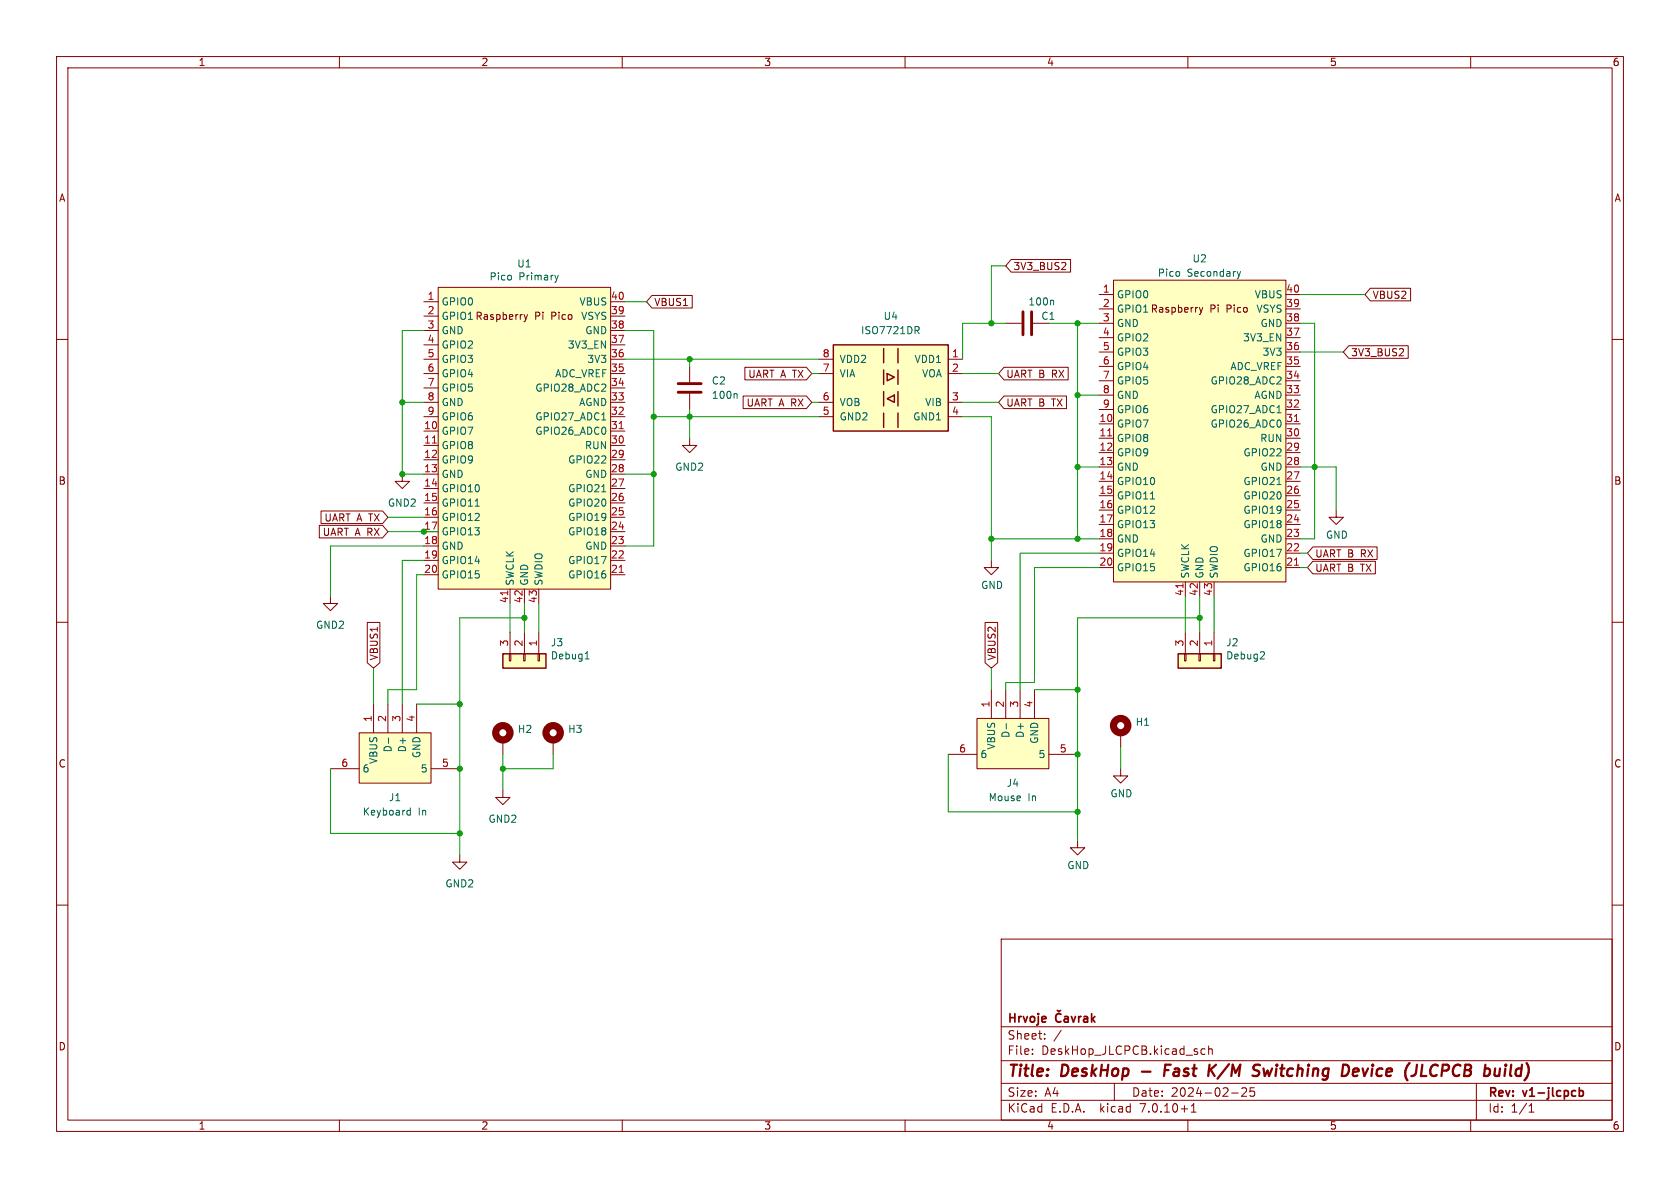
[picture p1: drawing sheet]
<svg xmlns="http://www.w3.org/2000/svg" width="297mm" height="210mm" viewBox="0 0 297 210" stroke-linecap="round" stroke-linejoin="round" font-family="sans-serif">
<g fill="none" stroke="#840000" stroke-width=".18">
<path d="M10 10h277v190h-277zM12 12h273v186h-273zM60 10v2M110 10v2M160 10v2M210 10v2M260 10v2M10 60h2M74.9 53.3h2.6M74.9 55.9h2.6M74.9 58.4h2.6M77.5 50.8h30.4v53.3h-30.4z"/>
<path d="M92.6 55.6l.4 .9M93 56.5l-.4 .4M93.3 55.6l-.3 .9M107.9 53.3h2.6M107.9 55.9h2.6M107.9 58.4h2.6M115.3 52.2h7.1v2.3h-7.1l-1-1.2zM177.8 57.2h2.8M178.8 45.9h10.5v2.2h-10.5l-1-1.1zM182.6 57.2h2.8M188.3 46.5l.1 .1v.3l-.8 .8h.8M194.3 52.1h2.5"/>
<path d="M194.3 54.6h2.5M194.3 57.2h2.5M194.3 59.7h2.5M196.8 49.5h30.5v53.4h-30.5zM212 54.3l.3 .9M212.3 55.2l-.3 .4M212.6 54.3l-.3 .9M227.3 52.1h2.6M227.3 54.6h2.6M227.3 57.2h2.6M227.3 59.7h2.6M242.3 51h7.1v2.2h-7.1l-1-1.1z"/>
<path d="M285 60h2M74.9 76.2h2.6M74.9 78.7h2.6M74.9 73.7h2.6M74.9 71.1h2.6M74.9 68.6h2.6M74.9 66h2.6M74.9 63.5h2.6M74.9 61h2.6M107.9 76.2h2.6M107.9 78.7h2.6M107.9 73.7h2.6"/>
<path d="M107.9 71.1h2.6M107.9 68.6h2.6M107.9 66h2.6M107.9 63.5h2.6M107.9 61h2.6M121.9 77.5v1.2h1.3l-1.3 1.3-1.3-1.3h1.3M121.9 64.8v2.8M121.9 69.6v2.8M131.4 70h11.2l.9 1.1-.9 1.1h-11.2zM131.7 64.9h10.9l.9 1.1-.9 1.2h-10.9zM144.8 73.7h2.5M144.8 71.1h2.5"/>
<path d="M144.8 66h2.5M144.8 63.5h2.5M167.6 73.7h2.6M167.6 71.1h2.6M167.6 66h2.6M167.6 63.5h2.6M177.5 70h11v2.2h-11l-1-1.1zM177.5 64.9h11.3v2.3h-11.3l-1-1.2zM194.3 74.9h2.5M194.3 77.5h2.5M194.3 72.4h2.5M194.3 69.9h2.5"/>
<path d="M194.3 67.3h2.5M194.3 64.8h2.5M194.3 62.2h2.5M227.3 74.9h2.6M227.3 77.5h2.6M227.3 72.4h2.6M227.3 69.9h2.6M227.3 67.3h2.6M227.3 64.8h2.6M227.3 62.2h2.6M238.4 61.1h10.6v2.2h-10.6l-.9-1.1zM248 61.7l.1 .2v.3l-.8 .7h.8"/>
<path d="M56.5 92.9h11.1l1 1.1-1 1.1h-11.1zM56.8 90.3h10.8l1 1.1-1 1.2h-10.8zM71.1 83.8v1.3h-1.3l1.3 1.3 1.3-1.3h-1.3M74.9 81.3h2.6M74.9 83.8h2.6M74.9 86.4h2.6M74.9 88.9h2.6M74.9 91.4h2.6M74.9 94h2.6M74.9 96.5h2.6M74.9 99.1h2.6M107.9 81.3h2.6"/>
<path d="M107.9 83.8h2.6M107.9 86.4h2.6M107.9 88.9h2.6M107.9 91.4h2.6M107.9 94h2.6M107.9 96.5h2.6M107.9 99.1h2.6M175.3 99.1v1.2h1.2l-1.2 1.3-1.3-1.3h1.3M194.3 80h2.5M194.3 82.6h2.5M194.3 85.1h2.5M194.3 87.6h2.5"/>
<path d="M194.3 90.2h2.5M194.3 92.7h2.5M194.3 95.3h2.5M194.3 97.8h2.5M227.3 80h2.6M227.3 82.6h2.6M227.3 85.1h2.6M227.3 87.6h2.6M227.3 90.2h2.6M227.3 92.7h2.6M227.3 95.3h2.6M227.3 97.8h2.6"/>
<path d="M232.1 96.7h11.4v2.2h-11.4l-1-1.1zM232.1 99.2h11v2.2h-11l-1-1.1zM236.2 90.2v1.2h1.3l-1.3 1.3-1.3-1.3h1.3M10 110h2M58.4 105.4v1.3h-1.3l1.3 1.3 1.3-1.3h-1.3M64.9 110h2.3v7.2l-1.2 .9-1.1-.9zM74.9 101.6h2.6M90 115.6h.3v1.2h-.3zM90.2 104.1v2.6M90.2 111.8v3.8M92.6 115.6h.2v1.2h-.2zM92.7 104.1v2.6"/>
<path d="M92.7 111.8v3.8M95.1 115.6h.3v1.2h-.3zM95.2 104.1v2.6M95.2 111.8v3.8M107.9 101.6h2.6M174.1 110h2.3v7.2l-1.1 .9-1.2-.9zM194.3 100.3h2.5M209.4 115.6h.3v1.2h-.3zM209.5 102.9v2.5M209.5 111.8v3.8M212 115.6h.2v1.2h-.2zM212.1 102.9v2.5"/>
<path d="M212.1 111.8v3.8M214.5 115.6h.3v1.2h-.3zM214.6 102.9v2.5M214.6 111.8v3.8M227.3 100.3h2.6M285 110h2M58.4 135.9h5.1M63.5 129.5h12.7v8.9h-12.7zM66 124.5v5M68.6 124.5v5M71.1 124.5v5M73.7 124.5v5"/>
<path d="M76.2 135.9h5.1M88.9 139.7v1.3h-1.3l1.3 1.2 1.3-1.2h-1.3M88.9 130.8v2.6M97.8 130.8v2.6M167.6 133.4h5.1M172.7 127h12.7v8.9h-12.7zM175.3 121.9v5.1M177.8 121.9v5.1M180.3 121.9v5.1M182.9 121.9v5.1M185.4 133.4h5.1M198.1 135.9v1.3h1.3l-1.3 1.2-1.3-1.2h1.3"/>
<path d="M198.1 129.5v2.6M10 160h2M81.3 151.1v1.3h-1.3l1.3 1.3 1.2-1.3h-1.2M190.5 148.6v1.3h1.3l-1.3 1.2-1.3-1.2h1.3M285 160h2M177 166h108v32h-108zM60 198v2M110 198v2M160 198v2M177 194.5h108M177 191.5h108M177 187.5h108"/>
<path d="M177 181.5h108M182.5 186.3v.1M182.5 185.5v.1M184.7 183.6v.1M184.7 182.8v.1M187.6 182.1l-1.3 2M197 191.5v3M210 198v2M210.6 196.6h.9M210.6 195.5l.4-.4v1.5M213 185.5l-.4-.1-.3 .3v.4l.2 .2h.5M213.7 185.5l.2-.1 .3 .1 .1 .9"/>
<path d="M213.7 184.9v1.5M217.7 193.2h1.2M219.5 192.4l.6-.1 .2 .1 .1 .3-.9 1.1h.9M221.7 192.3h-.7v.7l.2-.1h.5l.1 .3-.1 .5-.2 .1-.5-.1M260 198v2M261 191.5v6.5M270.3 196.6h.9M270.5 195.5h-.2M270.7 195.1v1.5"/>
</g>
<g fill="none" stroke="#840000" stroke-width=".3">
<path d="M186.9 178.6l.3 .2 .3-.2M187.6 179.3a.6 .6 0 0 0-.8 0 .6 .6 0 0 0-.2 .7 .56 .56 0 0 0 .3 .6 .56 .56 0 0 0 .7-.1M188.2 179.8h.6v.9M189.4 179.7l.4 1 .3-1M190.7 179.7v1M191.1 179.7l-.3 .1-.1 .2M191.6 179.8h.6l.1 .9M193 179.2v1.5M193.6 179.7l-.6 .6M188.8 180l-.5 .1a.29 .29 0 0 0-.2 .3 .29 .29 0 0 0 .2 .3l.5-.1M192.3 180l-.5 .1a.29 .29 0 0 0-.3 .3 .29 .29 0 0 0 .3 .3l.5-.1M193.1 180.1l.5 .6"/>
<path d="M279.2 192.3v1.5M279.2 192.9l.4-.1 .3 .3v.4l-.1 .2h-.6"/>
</g>
<path d="M201.9 189.4h1.5M205.9 189.2h.7M207 188.2h-1l-.2 2M214 189.1l.7 1.1M215 188.2l-1.3 1.2M217.3 188.1l-2.1 2.6M222 188.2l.8 .1M222.3 189.3a.46 .46 0 0 1 .3 .4 .46 .46 0 0 1-.2 .4M223.4 188.9l.2 1.3 .5-.9M239.2 189.5l1-.1-.1-.4-.5-.1-.4 .3v.9l.2 .1 .6-.1M251.5 188.2l-.3 2h1M267.2 188.2l-.2 1.7 .2 .3" fill="none" stroke="#840000" stroke-width=".4"/>
<g fill="#ffffc2" stroke="#ffffc2" stroke-width=".18">
<path d="M208.3 115.6h7.6v2.5h-7.6z"/>
<path d="M63.5 129.5h12.7v8.9h-12.7z"/>
<path d="M88.9 115.6h7.6v2.5h-7.6z"/>
<path d="M196.8 49.5h30.5v53.4h-30.5z"/>
<path d="M172.7 127h12.7v8.9h-12.7z"/>
<path d="M77.5 50.8h30.4v53.3h-30.4z"/>
<path d="M147.3 61h20.3v15.2h-20.3z"/>
</g>
<g fill="none" stroke="#840000" stroke-width=".25">
<path d="M147.3 61h20.3v15.2h-20.3zM156.2 61.6v2.5M156.2 65.4v2.5M156.2 69.2v2.6M156.2 73v2.6M156.8 70.5l1.3-.6v1.2zM156.8 66l1.3 .7-1.3 .6zM158.7 61.6v2.5M158.7 65.4v2.5M158.7 69.2v2.6M158.7 73v2.6M88.9 115.6h7.6v2.5h-7.6z"/>
<path d="M208.3 115.6h7.6v2.5h-7.6z"/>
</g>
<g fill="none" stroke="#006464" stroke-width=".18">
<path d="M98.7 48.7l-.3 .8M161.8 57.7h.5l.2 .3-.1 .3-.6 .1M162.1 58.4l.4 .6M186.1 53.1l.2 .2v.6M218.7 48l.3 .8M219 48.8l-.1 .3M219.3 48l-.3 .8M106.4 74.2h.7M130.1 69.6l.2 .2v.6M225.8 73h.7M84 89.5h.7M106.4 86.9h.7"/>
<path d="M203.4 88.2h.7M225.8 85.7h.7M103.4 116.5h.8M103.7 115.4l.1-.2v1.3M223.3 115.2l.2 .3v.3l-.7 .7h.7M68.7 130.5v.9M177.9 127.9v1M72.1 144h.4M72.1 143.3h.4M72.5 142.8v1.3"/>
</g>
<path d="M76.4 78.3h.8M109.5 75.8h.7M195.8 77.1h.7M228.8 74.5h.8M228.8 99.9h.8M89.8 104.4v.8M109.5 101.2h.7M209.1 103.2v.7" fill="none" stroke="#a90000" stroke-width=".18"/>
<g fill="none" stroke="#840000" stroke-width="1.3">
<circle cx="88.9" cy="129.5" r="1.27"/>
<circle cx="97.8" cy="129.5" r="1.27"/>
<circle cx="198.1" cy="128.3" r="1.27"/>
</g>
<path d="M180.8 55.1v4.1M182.4 55.1v4.1M119.9 69.3h4.1M119.9 67.8h4.1" fill="none" stroke="#840000" stroke-width=".51"/>
<g fill="none" stroke="#009600" stroke-width=".18">
<path d="M74.9 58.4h-3.8v25.4h3.8M110.5 53.3h3.8M110.5 58.4h5.1v38.1h-5.1M177.8 47h-2.5v10.2M177.8 57.2h-7.6v6.3M185.4 57.2h8.9M190.5 57.2v38.1M229.9 57.2h2.5v38.1h-2.5M229.9 52.1h11.4M71.1 71.1h3.8M110.5 63.5h34.3M115.6 73.7h29.2"/>
<path d="M121.9 63.5v1.3M121.9 72.4v5.1M143.5 71.1h1.3M143.5 66h1.3M170.2 73.7h5.1v25.4M170.2 71.1h6.3M170.2 66h6.3M190.5 69.9h3.8M229.9 62.2h7.6M68.6 91.4h6.3M68.6 94h8.9M74.9 96.5h-16.5v8.9"/>
<path d="M74.9 99.1h-3.8v25.4M110.5 83.8h5.1M175.3 95.3h19M190.5 82.6h3.8M194.3 97.8h-14v24.1M229.9 97.8h1.2M229.9 82.6h6.3v7.6M66 118.1v6.4M74.9 101.6h-1.2v20.3h-5.1v2.6M90.2 106.7v5.1M92.7 109.2h-11.4v41.9M92.7 106.7v5.1"/>
<path d="M95.2 106.7v5.1M175.3 118.1v3.8M194.3 100.3h-11.4v20.4h-5.1v1.2M209.5 105.4v6.4M212.1 109.2h-21.6v39.4M212.1 105.4v6.4M214.6 105.4v6.4M229.9 100.3h1.2M58.4 135.9v11.4h22.9M73.7 124.5h7.6M88.9 133.4v6.3M97.8 133.4v2.5h-8.9"/>
<path d="M167.6 133.4v10.1h22.9M182.9 121.9h7.6M198.1 132.1v3.8"/>
</g>
<g fill="#009600" stroke="#009600" stroke-width=".18">
<circle cx="190.5" cy="133.4" r=".46"/>
<circle cx="190.5" cy="121.9" r=".46"/>
<circle cx="190.5" cy="95.3" r=".46"/>
<circle cx="212.1" cy="109.2" r=".46"/>
<circle cx="190.5" cy="143.5" r=".46"/>
<circle cx="92.7" cy="109.2" r=".46"/>
<circle cx="88.9" cy="135.9" r=".46"/>
<circle cx="81.3" cy="124.5" r=".46"/>
<circle cx="74.9" cy="94" r=".46"/>
<circle cx="81.3" cy="147.3" r=".46"/>
<circle cx="81.3" cy="135.9" r=".46"/>
<circle cx="71.1" cy="71.1" r=".46"/>
<circle cx="71.1" cy="83.8" r=".46"/>
<circle cx="115.6" cy="83.8" r=".46"/>
<circle cx="121.9" cy="63.5" r=".46"/>
<circle cx="115.6" cy="73.7" r=".46"/>
<circle cx="121.9" cy="73.7" r=".46"/>
<circle cx="190.5" cy="82.6" r=".46"/>
<circle cx="190.5" cy="69.9" r=".46"/>
<circle cx="175.3" cy="95.3" r=".46"/>
<circle cx="175.3" cy="57.2" r=".46"/>
<circle cx="232.4" cy="82.6" r=".46"/>
<circle cx="190.5" cy="57.2" r=".46"/>
</g>
<g font-size="2.8" fill="#840000">
<text x="178" y="190.9">Title:</text>
<text x="187.7" y="190.9">DeskHop</text>
<text x="207.4" y="190.9">Fast</text>
<text x="216.1" y="190.9">K/M</text>
<text x="224.8" y="190.9">Switching</text>
<text x="241.3" y="190.9">Device</text>
<text x="253.2" y="190.9">(JLCPCB</text>
<text x="268" y="190.9">build)</text>
</g>
<g font-size="2.1" fill="#840000">
<text x="178" y="184">Sheet:</text>
<text x="178" y="181.2">Hrvoje</text>
<text x="178" y="186.7">File:</text>
<text x="184.1" y="186.7">DeskHop_JLCPCB.kicad_sch</text>
<text x="178" y="196.9">KiCad</text>
<text x="178" y="194.1">Size:</text>
<text x="184.7" y="194.1">A4</text>
<text x="185.7" y="196.9">E.D.A.</text>
<text x="194.6" y="196.9">kicad</text>
<text x="200" y="194.1">Date:</text>
<text x="201.8" y="196.9">7.0.10+1</text>
<text x="207" y="194.1">2024-02-25</text>
<text x="263" y="194.3">Rev:</text>
<text x="263" y="196.9">Id:</text>
<text x="267.1" y="196.9">1/1</text>
<text x="269.4" y="194.3">v1-jlcpcb</text>
</g>
<g font-size="1.8" fill="#840000">
<text x="35" y="11.9">1</text>
<text x="85" y="11.9">2</text>
<text x="135" y="11.9">3</text>
<text x="185" y="11.9">4</text>
<text x="235" y="11.9">5</text>
<text x="285" y="11.9">6</text>
<text x="10.3" y="35.9">A</text>
<text x="285.3" y="35.9">A</text>
<text x="179.1" y="47.9">3V3_BUS2</text>
<text x="242.6" y="53">VBUS2</text>
<text x="94.5" y="56.8">Pi</text>
<text x="97.6" y="56.8">Pico</text>
<text x="115.6" y="54.3">VBUS1</text>
<text x="213.9" y="55.5">Pi</text>
<text x="217" y="55.5">Pico</text>
<text x="238.8" y="63.2">3V3_BUS2</text>
<text x="132.2" y="67">UART A TX</text>
<text x="177.8" y="67">UART B</text>
<text x="186.1" y="67">RX</text>
<text x="131.9" y="72.1">UART A RX</text>
<text x="177.8" y="72.1">UART B</text>
<text x="186.1" y="72.1">TX</text>
<text x="10.3" y="85.9">B</text>
<text x="285.3" y="85.9">B</text>
<text x="56.9" y="94.9">UART A RX</text>
<text x="57.2" y="92.4">UART A TX</text>
<text x="232.4" y="98.7">UART B</text>
<text x="232.4" y="101.3">UART B</text>
<text x="240.7" y="98.7">RX</text>
<text x="240.7" y="101.3">TX</text>
<text x="67" y="116.8" transform="rotate(-90 67 116.8)">VBUS1</text>
<text x="176.2" y="116.8" transform="rotate(-90 176.2 116.8)">VBUS2</text>
<text x="10.3" y="135.9">C</text>
<text x="285.3" y="135.9">C</text>
<text x="10.3" y="185.9">D</text>
<text x="285.3" y="185.9">D</text>
<text x="35" y="199.9">1</text>
<text x="85" y="199.9">2</text>
<text x="135" y="199.9">3</text>
<text x="185" y="199.9">4</text>
<text x="235" y="199.9">5</text>
<text x="285" y="199.9">6</text>
</g>
<g font-size="1.8" fill="#006464">
<text x="91.3" y="47.5">U1</text>
<text x="210.7" y="46.6">U2</text>
<text x="86.4" y="49.8">Pico</text>
<text x="91.7" y="49.8">Primary</text>
<text x="197.4" y="52.9">GPIO0</text>
<text x="204.6" y="49.1">Pico</text>
<text x="209.9" y="49.1">Secondary</text>
<text x="221.7" y="52.9">VBUS</text>
<text x="78" y="54.2">GPIO0</text>
<text x="78" y="56.7">GPIO1 Raspberry</text>
<text x="78" y="59.3">GND</text>
<text x="102.3" y="54.2">VBUS</text>
<text x="102.6" y="56.7">VSYS</text>
<text x="103.4" y="59.3">GND</text>
<text x="152.1" y="59.3">ISO7721DR</text>
<text x="156.1" y="56.7">U4</text>
<text x="181.7" y="54.2">100n</text>
<text x="184" y="56.7">C1</text>
<text x="197.4" y="55.5">GPIO1 Raspberry</text>
<text x="197.4" y="58">GND</text>
<text x="222" y="55.5">VSYS</text>
<text x="222.7" y="58">GND</text>
<text x="78" y="61.8">GPIO2</text>
<text x="78" y="64.4">GPIO3</text>
<text x="100.3" y="61.8">3V3_EN</text>
<text x="103.7" y="64.4">3V3</text>
<text x="148.3" y="64.4">VDD2</text>
<text x="161.6" y="64.4">VDD1</text>
<text x="197.4" y="60.6">GPIO2</text>
<text x="197.4" y="63.1">GPIO3</text>
<text x="197.4" y="65.6">GPIO4</text>
<text x="217.4" y="65.6">ADC_VREF</text>
<text x="219.7" y="60.6">3V3_EN</text>
<text x="223.1" y="63.1">3V3</text>
<text x="78" y="66.9">GPIO4</text>
<text x="78" y="69.4">GPIO5</text>
<text x="78" y="72">GND</text>
<text x="94.5" y="69.4">GPIO28_ADC2</text>
<text x="98" y="66.9">ADC_VREF</text>
<text x="102.3" y="72">AGND</text>
<text x="125.7" y="68.2">C2</text>
<text x="125.7" y="70.7">100n</text>
<text x="148.3" y="72">VOB</text>
<text x="148.3" y="66.9">VIA</text>
<text x="162.9" y="66.9">VOA</text>
<text x="163.5" y="72">VIB</text>
<text x="197.4" y="68.2">GPIO5</text>
<text x="197.4" y="70.7">GND</text>
<text x="213.9" y="68.2">GPIO28_ADC2</text>
<text x="221.7" y="70.7">AGND</text>
<text x="78" y="77.1">GPIO7</text>
<text x="78" y="74.5">GPIO6</text>
<text x="94.5" y="77.1">GPIO26_ADC0</text>
<text x="94.5" y="74.5">GPIO27_ADC1</text>
<text x="148.3" y="74.5">GND2</text>
<text x="161.3" y="74.5">GND1</text>
<text x="197.4" y="75.8">GPIO7</text>
<text x="197.4" y="73.3">GPIO6</text>
<text x="213.9" y="75.8">GPIO26_ADC0</text>
<text x="213.9" y="73.3">GPIO27_ADC1</text>
<text x="78" y="79.6">GPIO8</text>
<text x="78" y="82.1">GPIO9</text>
<text x="100.3" y="82.1">GPIO22</text>
<text x="103.3" y="79.6">RUN</text>
<text x="119.3" y="83.4">GND2</text>
<text x="197.4" y="78.3">GPIO8</text>
<text x="197.4" y="80.9">GPIO9</text>
<text x="197.4" y="83.4">GND</text>
<text x="219.7" y="80.9">GPIO22</text>
<text x="222.7" y="78.3">RUN</text>
<text x="222.7" y="83.4">GND</text>
<text x="68.5" y="89.8">GND2</text>
<text x="78" y="84.7">GND</text>
<text x="78" y="87.2">GPIO10</text>
<text x="78" y="89.8">GPIO11</text>
<text x="100.3" y="89.8">GPIO20</text>
<text x="100.3" y="87.2">GPIO21</text>
<text x="103.4" y="84.7">GND</text>
<text x="197.4" y="86">GPIO10</text>
<text x="197.4" y="88.5">GPIO11</text>
<text x="219.7" y="88.5">GPIO20</text>
<text x="219.7" y="86">GPIO21</text>
<text x="78" y="92.3">GPIO12</text>
<text x="78" y="94.8">GPIO13</text>
<text x="100.3" y="94.8">GPIO18</text>
<text x="100.3" y="92.3">GPIO19</text>
<text x="197.4" y="91">GPIO12</text>
<text x="197.4" y="93.6">GPIO13</text>
<text x="219.7" y="93.6">GPIO18</text>
<text x="219.7" y="91">GPIO19</text>
<text x="234.3" y="95.4">GND</text>
<text x="78" y="97.4">GND</text>
<text x="78" y="99.9">GPIO14</text>
<text x="100.3" y="99.9">GPIO17</text>
<text x="103.4" y="97.4">GND</text>
<text x="197.4" y="96.1">GND</text>
<text x="197.4" y="98.7">GPIO14</text>
<text x="197.4" y="101.2">GPIO15</text>
<text x="219.7" y="101.2">GPIO16</text>
<text x="219.7" y="98.7">GPIO17</text>
<text x="222.7" y="96.1">GND</text>
<text x="78" y="102.5">GPIO15</text>
<text x="91" y="103.6" transform="rotate(-90 91 103.6)">SWCLK</text>
<text x="93.6" y="103.6" transform="rotate(-90 93.6 103.6)">GND</text>
<text x="96.1" y="103.6" transform="rotate(-90 96.1 103.6)">SWDIO</text>
<text x="100.3" y="102.5">GPIO16</text>
<text x="173.4" y="104.3">GND</text>
<text x="210.4" y="102.4" transform="rotate(-90 210.4 102.4)">SWCLK</text>
<text x="213" y="102.4" transform="rotate(-90 213 102.4)">GND</text>
<text x="215.5" y="102.4" transform="rotate(-90 215.5 102.4)">SWDIO</text>
<text x="55.8" y="111.4">GND2</text>
<text x="97.3" y="114.5">J3</text>
<text x="97.3" y="116.8">Debug1</text>
<text x="216.7" y="114.5">J2</text>
<text x="216.7" y="116.8">Debug2</text>
<text x="91.4" y="129.8">H2</text>
<text x="100.3" y="129.8">H3</text>
<text x="178.7" y="130.6" transform="rotate(-90 178.7 130.6)">D-</text>
<text x="181.2" y="130.6" transform="rotate(-90 181.2 130.6)">D+</text>
<text x="183.7" y="131.6" transform="rotate(-90 183.7 131.6)">GND</text>
<text x="200.7" y="128.5">H1</text>
<text x="64" y="136.8">6</text>
<text x="66.9" y="135.1" transform="rotate(-90 66.9 135.1)">VBUS</text>
<text x="69.4" y="133.1" transform="rotate(-90 69.4 133.1)">D-</text>
<text x="72" y="133.1" transform="rotate(-90 72 133.1)">D+</text>
<text x="74.3" y="136.8">5</text>
<text x="74.5" y="134.1" transform="rotate(-90 74.5 134.1)">GND</text>
<text x="173.2" y="134.2">6</text>
<text x="176.1" y="132.6" transform="rotate(-90 176.1 132.6)">VBUS</text>
<text x="183.5" y="134.2">5</text>
<text x="68.7" y="141.8">J1</text>
<text x="174.7" y="141.8">Mouse</text>
<text x="177.9" y="139.3">J4</text>
<text x="181.7" y="141.8">In</text>
<text x="196.2" y="141.1">GND</text>
<text x="64" y="144.4">Keyboard</text>
<text x="73.9" y="144.4">In</text>
<text x="86.3" y="145.6">GND2</text>
<text x="188.6" y="153.8">GND</text>
<text x="78.6" y="157.1">GND2</text>
</g>
<g font-size="1.8" fill="#a90000">
<text x="75.5" y="53.1">1</text>
<text x="107.9" y="53.1">40</text>
<text x="194.9" y="51.8">1</text>
<text x="227.3" y="51.8">40</text>
<text x="75.5" y="55.6">2</text>
<text x="75.5" y="58.2">3</text>
<text x="107.9" y="58.2">38</text>
<text x="107.9" y="55.6">39</text>
<text x="194.9" y="54.4">2</text>
<text x="194.9" y="56.9">3</text>
<text x="194.9" y="59.4">4</text>
<text x="227.3" y="59.4">37</text>
<text x="227.3" y="56.9">38</text>
<text x="227.3" y="54.4">39</text>
<text x="75.5" y="60.7">4</text>
<text x="75.5" y="63.2">5</text>
<text x="75.5" y="65.8">6</text>
<text x="107.9" y="65.8">35</text>
<text x="107.9" y="63.2">36</text>
<text x="107.9" y="60.7">37</text>
<text x="145.3" y="65.8">7</text>
<text x="145.3" y="63.2">8</text>
<text x="168.2" y="63.2">1</text>
<text x="168.2" y="65.8">2</text>
<text x="194.9" y="62">5</text>
<text x="194.9" y="64.5">6</text>
<text x="227.3" y="64.5">35</text>
<text x="227.3" y="62">36</text>
<text x="75.5" y="68.3">7</text>
<text x="75.5" y="70.9">8</text>
<text x="107.9" y="70.9">33</text>
<text x="107.9" y="68.3">34</text>
<text x="145.3" y="70.9">6</text>
<text x="168.2" y="70.9">3</text>
<text x="194.9" y="67.1">7</text>
<text x="194.9" y="69.6">8</text>
<text x="227.3" y="69.6">33</text>
<text x="227.3" y="67.1">34</text>
<text x="74.9" y="75.9">10</text>
<text x="75.5" y="73.4">9</text>
<text x="107.9" y="75.9">31</text>
<text x="107.9" y="73.4">32</text>
<text x="145.3" y="73.4">5</text>
<text x="168.2" y="73.4">4</text>
<text x="194.3" y="74.7">10</text>
<text x="194.3" y="77.2">11</text>
<text x="194.9" y="72.1">9</text>
<text x="227.3" y="77.2">30</text>
<text x="227.3" y="74.7">31</text>
<text x="227.3" y="72.1">32</text>
<text x="74.9" y="78.5">11</text>
<text x="74.9" y="81">12</text>
<text x="74.9" y="83.6">13</text>
<text x="107.9" y="83.6">28</text>
<text x="107.9" y="81">29</text>
<text x="107.9" y="78.5">30</text>
<text x="194.3" y="79.8">12</text>
<text x="194.3" y="82.3">13</text>
<text x="227.3" y="82.3">28</text>
<text x="227.3" y="79.8">29</text>
<text x="74.9" y="86.1">14</text>
<text x="74.9" y="88.6">15</text>
<text x="107.9" y="88.6">26</text>
<text x="107.9" y="86.1">27</text>
<text x="194.3" y="84.8">14</text>
<text x="194.3" y="87.4">15</text>
<text x="194.3" y="89.9">16</text>
<text x="227.3" y="89.9">25</text>
<text x="227.3" y="87.4">26</text>
<text x="227.3" y="84.8">27</text>
<text x="74.9" y="91.2">16</text>
<text x="74.9" y="93.7">17</text>
<text x="107.9" y="93.7">24</text>
<text x="107.9" y="91.2">25</text>
<text x="194.3" y="92.5">17</text>
<text x="194.3" y="95">18</text>
<text x="227.3" y="95">23</text>
<text x="227.3" y="92.5">24</text>
<text x="74.9" y="96.3">18</text>
<text x="74.9" y="98.8">19</text>
<text x="74.9" y="101.3">20</text>
<text x="107.9" y="101.3">21</text>
<text x="107.9" y="98.8">22</text>
<text x="107.9" y="96.3">23</text>
<text x="194.3" y="97.5">19</text>
<text x="194.3" y="100.1">20</text>
<text x="227.3" y="100.1">21</text>
<text x="227.3" y="97.5">22</text>
<text x="89.9" y="106.7" transform="rotate(-90 89.9 106.7)">41</text>
<text x="92.5" y="106.7" transform="rotate(-90 92.5 106.7)">42</text>
<text x="95" y="106.7" transform="rotate(-90 95 106.7)">43</text>
<text x="209.3" y="105.5" transform="rotate(-90 209.3 105.5)">41</text>
<text x="211.8" y="105.5" transform="rotate(-90 211.8 105.5)">42</text>
<text x="214.4" y="105.5" transform="rotate(-90 214.4 105.5)">43</text>
<text x="89.9" y="114.4" transform="rotate(-90 89.9 114.4)">3</text>
<text x="92.5" y="114.4" transform="rotate(-90 92.5 114.4)">2</text>
<text x="95" y="114.4" transform="rotate(-90 95 114.4)">1</text>
<text x="209.3" y="114.4" transform="rotate(-90 209.3 114.4)">3</text>
<text x="211.8" y="114.4" transform="rotate(-90 211.8 114.4)">2</text>
<text x="214.4" y="114.4" transform="rotate(-90 214.4 114.4)">1</text>
<text x="175" y="125.2" transform="rotate(-90 175 125.2)">1</text>
<text x="177.5" y="125.2" transform="rotate(-90 177.5 125.2)">2</text>
<text x="180.1" y="125.2" transform="rotate(-90 180.1 125.2)">3</text>
<text x="182.6" y="125.2" transform="rotate(-90 182.6 125.2)">4</text>
<text x="65.8" y="127.7" transform="rotate(-90 65.8 127.7)">1</text>
<text x="68.3" y="127.7" transform="rotate(-90 68.3 127.7)">2</text>
<text x="70.9" y="127.7" transform="rotate(-90 70.9 127.7)">3</text>
<text x="73.4" y="127.7" transform="rotate(-90 73.4 127.7)">4</text>
<text x="60.3" y="135.6">6</text>
<text x="78" y="135.6">5</text>
<text x="169.5" y="133.1">6</text>
<text x="187.3" y="133.1">5</text>
</g>
</svg>
